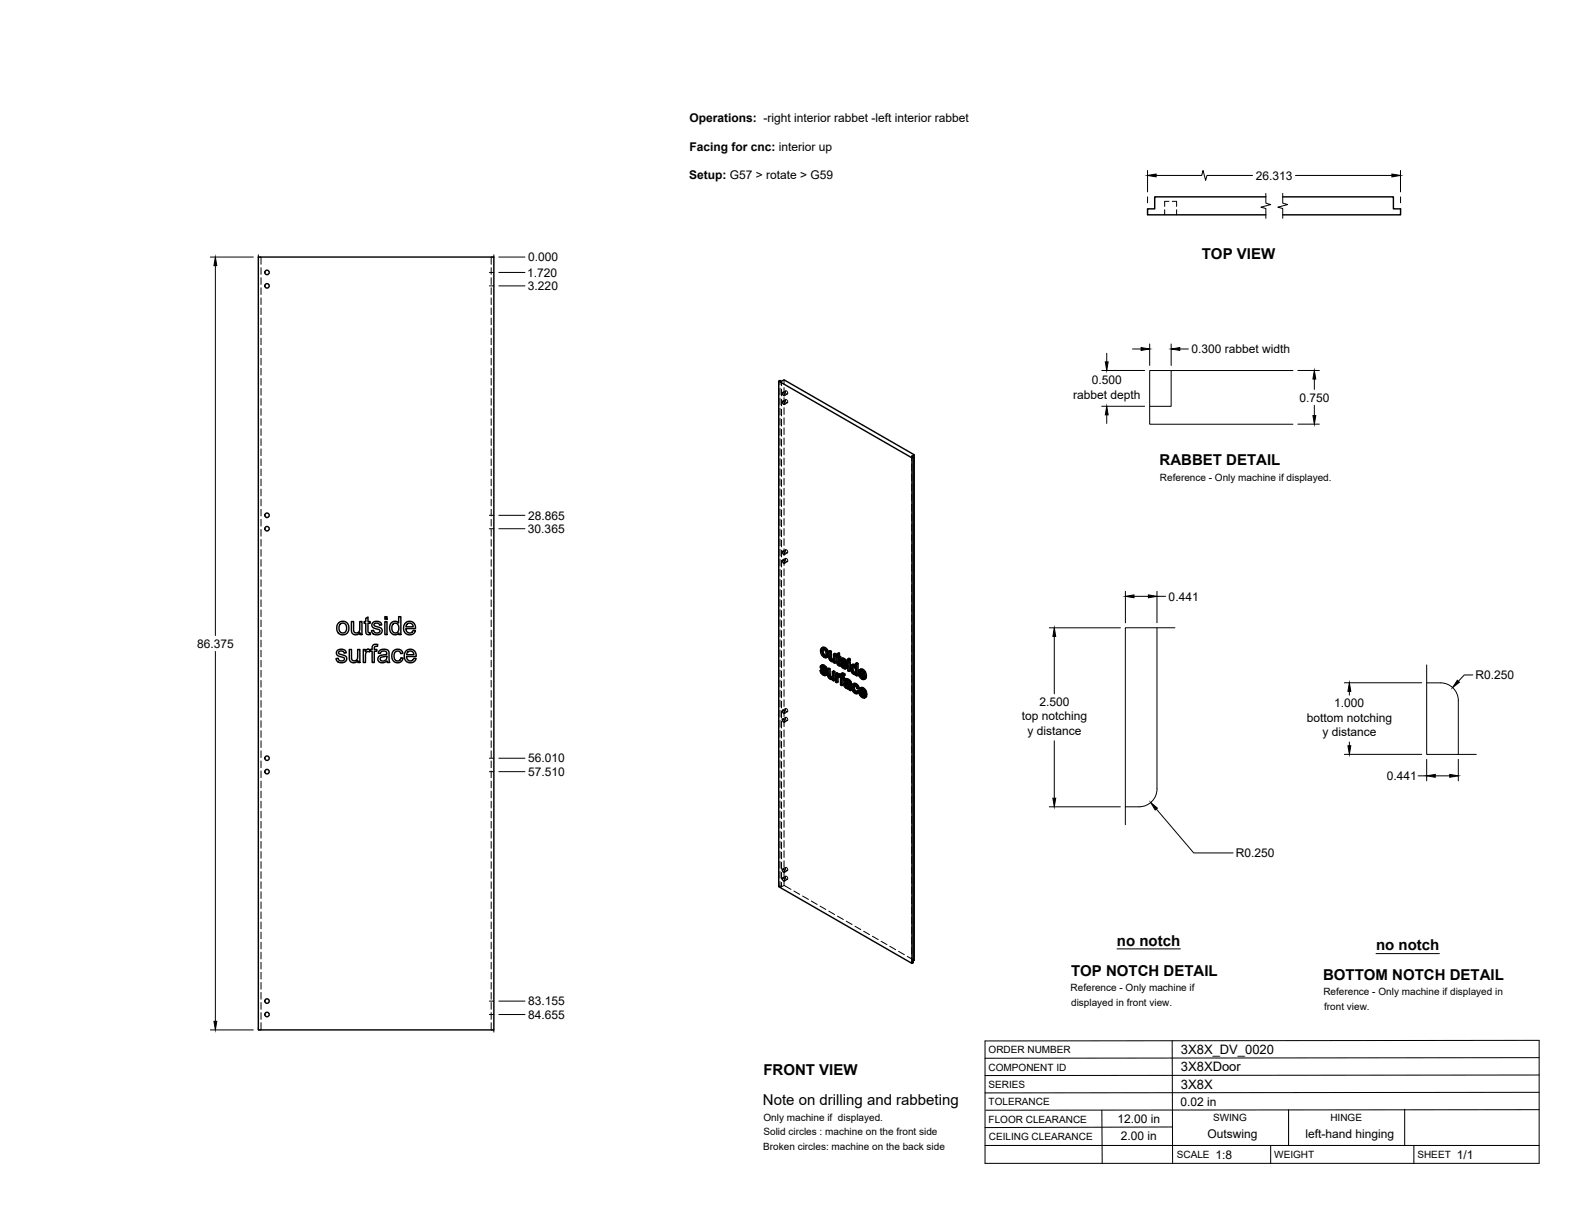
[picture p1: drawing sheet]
<svg xmlns="http://www.w3.org/2000/svg" width="559mm" height="432mm" viewBox="0 0 559 432" stroke-linecap="round" stroke-linejoin="round" font-family="sans-serif">
<!-- layer: Visible -->
<g fill="none" stroke="#000" stroke-width=".51">
<path d="M449.1 69.9h-39.4v4.2h-2.6v2.1h42M455.1 69.9h39.3v4.2h2.5v2.1h-41.8M91.7 91.2h83.5v274.2h-83.5zM276.3 135.2v179.4l47.3 27.2v-179.3M277.6 139.3l.7 .2 .1 .8-.6-.2zM277.6 142.4l.7 .2 .1 .8-.6-.2zM324 162.2l-.4 .3-47.3-27.3 .4-.2 .6 .3 .9-.5 46.2 26.6v179.3l-.4 .2M324.4 161.4l-.9 .5 .5 .3v179.4l-.4 .2M277.6 198.8l.7 .2 .1 .8-.6-.2zM277.6 195.7l.7 .1 .1 .9-.6-.2zM129.8 219.4l.8-.5v1.6h.7v.6h-.7v2.9l.2 .5h.5l.1 .6a1.14 1.14 0 0 1-1.3-.1 1.14 1.14 0 0 1-.3-1.2v-2.7h-.6v-.6h.6zM136.5 218.8h.8v.9h-.8z"/>
<path d="M119.6 230.9l.9-.5a1.7 1.7 0 0 1 2.4 1.2l-.8 .1a.96 .96 0 0 0-1-.8 .96 .96 0 0 0-.9 1l1 .4a1.55 1.55 0 0 1 1.8 1.8 2.03 2.03 0 0 1-2 1.1 2.03 2.03 0 0 1-1.8-1.5l.8-.1a1.08 1.08 0 0 0 1.1 1 1.08 1.08 0 0 0 1-1.1l-.4-.3a2.24 2.24 0 0 1-2.3-1.3zM120.2 220.9l.7-.4a2.33 2.33 0 0 1 2.9 2.8 2.33 2.33 0 0 1-3.7 1.3l-.6-1.3a2.56 2.56 0 0 1 .7-2.4zM120.6 221.5l.7-.4a1.73 1.73 0 0 1 1.7 1.8 1.73 1.73 0 0 1-1.7 1.7l-.3-.2a2.24 2.24 0 0 1-.4-2.9zM123.9 230.4h.8v2.6a1.15 1.15 0 0 0 1.2 1.5 1.15 1.15 0 0 0 1-1.6v-2.5h.8v4.7h-.7v-.7a1.65 1.65 0 0 1-2 .7 1.65 1.65 0 0 1-1.1-1.8zM124.7 220.5h.8v2.6a1.15 1.15 0 0 0 1.1 1.5 1.15 1.15 0 0 0 1-1.6v-2.5h.8v4.6h-.7v-.6a1.65 1.65 0 0 1-1.9 .7 1.65 1.65 0 0 1-1.1-1.8zM128.9 230.4h.7v.7a1.11 1.11 0 0 1 1.7-.5l.7-.2v-.4a1.31 1.31 0 0 1 .6-1.3 1.31 1.31 0 0 1 1.4 0l-.1 .6a.74 .74 0 0 0-1.1 .7v.4h.9v.7h-.9v4h-.8v-4h-.7v-.4l-.2 .6a.84 .84 0 0 0-.9-.1 .84 .84 0 0 0-.5 .8v3.1h-.8zM132.3 220.9l.8-.4a1.7 1.7 0 0 1 2.3 1.2l-.7 .1a.96 .96 0 0 0-1-.8 .96 .96 0 0 0-.9 .9l.6 .4a1.95 1.95 0 0 1 2.2 1.3 1.95 1.95 0 0 1-1.8 1.6 1.95 1.95 0 0 1-2-1.4l.7-.2a1.1 1.1 0 0 0 1.2 1 1.1 1.1 0 0 0 1-1l-.4-.3a2.21 2.21 0 0 1-2.4-1.3zM134.5 231a2.12 2.12 0 0 1 3.5 .5l.3 3.6h-.8l-.2-.6a1.76 1.76 0 0 1-1.9 .7 1.76 1.76 0 0 1-1.3-1.6v-.2a1.71 1.71 0 0 1 1.7-1l.4-.1a.72 .72 0 0 0 1-.6 .72 .72 0 0 0-.9-.7l-1 .2-.4 .7-.7-.1zM135 233.4l2.2-.7a1.3 1.3 0 0 1-.6 1.7 1.3 1.3 0 0 1-1.7-.6zM136.5 220.5h.8v4.6h-.8zM138.8 221a1.73 1.73 0 0 1 2.6 .1v-2.3h.8v6.3h-.7v-.5l-.6 .5a2.23 2.23 0 0 1-2.4-.8 2.23 2.23 0 0 1-.2-2.4zM139.6 231a1.95 1.95 0 0 1 1.9-.7 1.95 1.95 0 0 1 1.4 1.5l-.7 .1a1.29 1.29 0 0 0-1.7-.7 1.29 1.29 0 0 0-.7 1.7l.1 .7a1.18 1.18 0 0 0 1.3 .9 1.18 1.18 0 0 0 1-1.1l.8 .1-.3 .9a2.16 2.16 0 0 1-2.9 .4 2.16 2.16 0 0 1-.7-2.9z"/>
<path d="M139.6 221.3l.2-.1a1.78 1.78 0 0 1 1.7 1.1 1.78 1.78 0 0 1-.4 2l-.4 .2a1.78 1.78 0 0 1-1.7-1.2 1.78 1.78 0 0 1 .6-2zM143.8 221.1a2.14 2.14 0 0 1 2.5-.4 2.14 2.14 0 0 1 1.1 2.3h-3.4l.1 .7a1.29 1.29 0 0 0 1.3 .9 1.29 1.29 0 0 0 1.2-.9l.8 .1-.3 .6a2.32 2.32 0 0 1-3.2 .3 2.32 2.32 0 0 1-.4-3.2zM144 231a2.15 2.15 0 0 1 2.6-.4 2.15 2.15 0 0 1 1.1 2.3h-3.5l.2 .7a1.3 1.3 0 0 0 1.2 .9 1.3 1.3 0 0 0 1.2-.9l.8 .1-.3 .6a2.32 2.32 0 0 1-3.2 .3 2.32 2.32 0 0 1-.4-3.2zM144.4 221.4l.7-.3 .8 .1 .5 .5 .2 .7h-2.6zM144.7 231.4l1.2-.4a1.23 1.23 0 0 1 .9 1.3h-2.5zM291 237.9l.7 1.3 .8 .5 .5-.1M291.3 236.2l.5-.3 .7 .2 .6 .5 .4 .9-.5 .3-.1-.6M291.6 231.2v-.5a.93 .93 0 0 1 1.1 0 .93 .93 0 0 1 .4 1l-.2 1-.5 .1M291.6 237.7l-.6 .2 .4 .2M291.6 238.7l.5 .4 .4-.3M291.7 237.3l1 1 .5-.3M291.8 237.9l-.4 .2 .1 .4 .6-.1"/>
<path d="M291.8 236.6l-.3 .4 .5-.2M291.8 235.9l-.6 .4-.1 .6 1.6 2.1M291.8 232.2l.6 .6 .4-.3M291.9 238l.8 .9M292 236.7l.6 .7M292 236.3l.5 .4 .5-.2M292 236.8l.6 .8 .4 .2M292 236.8h-.5M292 230.9l-.4 .3v.4l.2 .6 .4-.3M292.1 235.9l-.8 .3M292.1 230.4l.1 1.4 .8 .8M292.1 237l-.4 .3-.2-.3"/>
<path d="M292.4 230l.8 .9 .5-.2M292.5 236.1l-.5 .2-.4-.1M292.5 236.7l.4 .5 .4-.2M292.7 239l-.2 .2-.4-.1M292.7 238.3l.3 .4 .5-.3M292.8 229.8l-.4 .2-.9-.1M292.9 237.7l.5 .6 .2 .7-.7 .7M293 238.7l.1 .5 .5-.3M293.1 239.2l-.1 .4 .5-.3M293.2 230.9l.4 1.4 .4-.3M293.4 233.1a1.7 1.7 0 0 1-2.2-1.6l-.1-1 .4-.6 .9-.3 .8 .5 .8 1.8-.1 1-.7 .4M293.6 232.3l-.2 .8 .5-.2"/>
<path d="M293.6 237.3l.5 .3 .4-.3M294.1 231.1l.4 .3 .5-.3M294.1 237.6v2.2l.5-.2M294.1 239.8l.2 .4 .4-.2M294.5 231.4v2.2l.5-.3M294.5 233.6l.2 .4 .5-.3M294.7 234l.3 .3 .5-.3M295 234.3l.4 .1M295.4 234.4l.2-.1zM295.7 234.1l-.7-.6v-2.4l-.5-.3-.4 .3v2.5l.8 1 .5 .2 .4-.1M295.7 232.1l.5 .2 .4-.2M295.8 238.6v3l.4-.3v-3l-.4-.3-.5 .3v1.8l-.3 .5 .2-.1"/>
<path d="M295.8 234.7v.4l.4 .2M295.8 234.7l-.2 .1M296.2 232.3v3l.4-.2v-3l-.4-.3-.5 .3v2.1M296.2 238.3l-.4 .3-.5-.3M296.6 233l.3 .2 .2 2.6 .7 .5 .4-.2M296.9 232.4l-.3 .2 .3 .2v-.8l.9-.3v1.1l.5 .2v.4l-.5 .3v-.4M297.3 239.3v-.4l-.4-.2-.5 .3v3l.5 .2M297.3 239.9l-.3 .2-.1 .5 .4-.2M297.3 238.9l-.5 .3-.4-.2M297.4 239.9l-.1 2.1-.4 .2v-1.6M297.4 240l.5 .2M297.4 240l-.4 .1"/>
<path d="M297.4 232v1l.4-.2M297.4 233l.4 .3 .5-.3M297.4 239.4l.4 .4M297.6 239.1l-.8 .5v-.4M297.6 235.7l.2 .1M297.8 233.7v1.4l.3 .4M297.8 231.7l-.9 .3M297.8 233.7l-.4-.3v2.1l.5-.3M297.8 239.8v.4M297.8 239.9l-.1 .4M297.8 235.8l.1 .5M297.9 239.2l.3 .3"/>
<path d="M297.9 239.2l-.8 .2M297.9 235.4l-.5 .1M298.1 235.5l.7 1.4 .8 .4 .5-.1M298.1 235.5l-.6 .1M298.1 235.5h.1M298.1 235.7l-.3 .1M298.4 233.8l.5-.3 .7 .2 .6 .6 .4 .8-.5 .3-.1-.6M298.4 239.1l.8-.3 .6 .4-.1 .4-.4 .3 .1-.4M298.6 234.4l.1-.1 .6 .1 .4 .8 .4 .2M298.7 235.3l-.6 .2 .4 .2M298.7 236.3l.5 .4 .5-.2M298.8 234.9l1 1 .5-.3"/>
<path d="M298.9 235.5l-.4 .2 .1 .4 .6-.1M298.9 234.3l-.3 .4 .5-.3M298.9 233.5l-.6 .4-.1 .6 1.6 2.1M298.9 238.8l-.6 .4-.1 .8-.4-.2 .4-.3M299 239.2l.4 .3 .4-.3M299 235.6l.8 .9M299.1 234.3l.6 .7M299.1 239.8l.5 .5v.4l-.4 .2v-.4M299.1 234l.6 .4 .4-.3M299.2 236.7l.5 .1M299.2 233.5l-.8 .3M299.3 234.6l-.5 .3-.2-.2"/>
<path d="M299.3 239.9l-.6-.3v.6l.4-.2M299.4 238.9l-.4 .3-.5-.1M299.6 233.7l-.5 .3-.4-.2M299.7 234.4l.3 .4 .4-.2M299.8 236.6l-.1 .2M299.8 235.9l.3 .4 .5-.3M300 235.3l.6 .7 .1 .6-.7 .7M300.1 236.3l.1 .5 .5-.3M300.2 236.8l-.1 .4 .5-.3M300.8 235l.4 .2 .5-.2M300.8 233.8l.4 .3 .5-.3M301.2 234.7l.5 .3v3l-.5 .2v-3"/>
<path d="M301.2 234.7l-.4 .3v3l.4 .2M301.2 234.1v.6l.5-.3v-.6l-.5-.2-.4 .2v.6l.4 .3M302.1 236l.9-.3 .6 .3M302.4 238.3l.5 .5 .4-.2M302.4 236.5l.7 .2 .5 .9-.1 1.1-.6 .1M302.5 236.5l-.3 .8M302.6 237l-.4 .3v.5l.2 .5 .4-.3M302.7 236.5l.1 1.5 .7 .7M302.7 235.7l-.5 .2a2.01 2.01 0 0 0 1.3 3.4l.1-.1M302.8 236.1l.5 .3M303.3 235.8l-.5 .3-.6-.2M303.6 235.4l.4 .3 .4-.3"/>
<path d="M303.6 239.2v.4l.4 .2M303.6 239.2l-.2 .1M304 235.7v4.1l.4-.2v-4.2l-.4-.2-.4 .2v1.5l-.3-.5 .3-.1M305.2 239.9l.6 .6 .4-.3M305.5 238.4l-.5 .2 1.5 .9-.6-1.2a.48 .48 0 0 0-.6-.2 .48 .48 0 0 0-.3 .5M305.5 238.1v.3l.8 .5M305.5 239.4l.9 .9M305.7 239.7l-.5 .2-.2-.9 1.9 1.2M305.8 237.8l.8 .9 .4-.3M306.2 237.5l-.4 .3-.9-.1M306.6 238.7l.3 1.3 .5-.2M277.6 255.2l.7 .1 .1 .9-.6-.2z"/>
<path d="M277.6 252l.7 .2 .1 .8-.6-.1zM294.3 240.2l.3 .3 .5-.2M294.6 240.5l.4 .1M295.3 240.4l-.7-.7-.1-2.4-.4-.2-.5 .2 .1 2.6 .8 1h.9M295.4 240.9v.4l.4 .3M295.4 240.9l-.2 .1M297.8 240.2l.4 .2v2.6l.5 .2M298.7 240.2l.5 .3 .4-.2M299.1 240.9v2.1l-.4 .2v-2.6l.5 .3M299.6 242.4l.6-.3 1 .3M299.7 241.1l1-.2 1.2 1 .3 2.9-.4 .2-.2-.4M299.9 242.9h.3a.74 .74 0 0 1 .7 .2 .74 .74 0 0 1 .2 .7"/>
<path d="M300 243.5l.4 .4 .4-.3M300 242.8l-.2 .3M300.1 242.1l-.7 .6 .2 .9 .8 .7h.8l.1 .5 .5 .2M300.2 242.9l-.4 .2 .1 .3 .5-.1M300.3 242.9l.2 .5 .6 .4M300.3 241.6l-.4 .1a.92 .92 0 0 1 1.3 1.1l-1.2-.4M300.3 241.6h.1M300.4 243.9l.4 .1M300.4 242.1l-.7 .2M300.5 240.8l-1 .5-.1 .2 .5 .4M300.6 241.3l.6 .4 .4-.3M300.8 244l.3-.1z"/>
<path d="M301.1 241l-.5 .3-.6-.2M301.2 241.7l.3 .4 .4-.2M301.5 242.1l.1 .4 .4-.2M301.6 242.5v2.1l.5-.3M302.5 242.8l.7-.4 .7 .3 .6 .6 .3 .9-.4 .2-.3-.9M302.6 244l.2 1 .5-.2M302.8 245l.6 .6 .4-.3M303.1 243.8l-.5 .2 .1-.4a.65 .65 0 0 1 .7-.4 .65 .65 0 0 1 .5 .8l.5 .4M303.1 243.2l.1 1.3 .8 .9M303.2 242.4l-.5 .3a2 2 0 0 0 .1 2.9l.6 .5h.7M303.4 242.9l.7 .6 .4-.2M303.8 242.6l-.4 .3-.7-.2"/>
<path d="M304 245.2l-.2 .5-.4-.1M304.7 245.4l-.6 .7 .6-.4M304.7 245.1l-.2-.1-.5 .2 .4 .3M305.4 246.5l.5 .6 .5-.3M305.6 244.9l-.4 .3 1.4 .8-.6-1.1a.48 .48 0 0 0-.5-.2 .48 .48 0 0 0-.3 .5M305.6 244.6v.3l.9 .5M305.7 245.9l.9 1M305.8 240.5l.4 .1M305.8 246.2l-.4 .3-.3-.9 2 1.1M305.9 244.3l.8 .9 .5-.2M305.9 247.1l.4 .1M306.3 244.1l-.4 .2-.9-.1"/>
<path d="M306.5 240.3l.4 .3 .5-.3M306.5 240.3l-.2 .2M306.6 246.8l.4 .4 .5-.3M306.6 246.8l-.2 .3M306.7 245.2l.4 1.4 .4-.3M306.8 240.1l-.3 .2M306.9 240l.5-.1v-.5l-.7-1.5-1-.6-.8 .4-.4 1.3 .6 1.4 1.1 .7 .5-.1 .2-.4M307 246.6l-.4 .2M307 240.1l.3 .4-.7 .5M307.1 246.6l.4-.2v-.6l-.8-1.4-.8-.5-.9 .3-.3 1.2 .4 1.3 1.2 1 .6-.2 .1-.3M307.1 246.7l.4 .2-.1 .2-.6 .5M277.6 311.5l.7 .2 .1 .8-.6-.1z"/>
<path d="M277.6 308.4l.7 .2 .1 .8-.6-.2z"/>
<circle cx="94.7" cy="96.7" r=".79"/>
<circle cx="94.7" cy="101.4" r=".79"/>
<circle cx="94.7" cy="182.8" r=".79"/>
<circle cx="94.7" cy="187.6" r=".79"/>
<circle cx="94.7" cy="273.8" r=".79"/>
<circle cx="94.7" cy="269" r=".79"/>
<circle cx="94.7" cy="359.9" r=".79"/>
<circle cx="94.7" cy="355.2" r=".79"/>
</g>
<!-- layer: Hidden -->
<g fill="none" stroke="#000" stroke-width=".35">
<path d="M413.2 74.4v1.8M414.7 71.4h-1.5v1.8M415.9 71.4h1.5v1.8M417.4 74.4v1.8M92.6 91.2v2.6M92.6 95v2.3M92.6 98.5v2.4M174.3 91.2v2.6M174.3 95v2.3M174.3 98.5v2.4M92.6 102.1v2.4M92.6 105.7v2.4"/>
<path d="M92.6 109.3v2.3M92.6 112.8v2.4M92.6 116.4v2.4M92.6 120v2.3M174.3 102.1v2.4M174.3 105.7v2.4M174.3 109.3v2.3M174.3 112.8v2.4M174.3 116.4v2.4M174.3 120v2.3M92.6 123.5v2.4M92.6 127.1v2.4"/>
<path d="M92.6 130.7v2.4M92.6 134.3v2.3M92.6 137.8v2.4M174.3 123.5v2.4M174.3 127.1v2.4M174.3 130.7v2.4M174.3 134.3v2.3M174.3 137.8v2.4M276.7 135v1.5M276.7 137.8v2.3M277.3 135.3v1.6M277.3 138v2.4"/>
<path d="M278.2 134.8v1.5M278.2 137.5v2.4M278.7 138.7a.58 .58 0 0 1 .7 .3 .58 .58 0 0 1-.3 .8l-.4-.5zM278.7 138.7l-1 .6M279.4 139.8l-1.1 .6M92.6 141.4v2.4M92.6 145v2.4M92.6 148.5v2.4M92.6 152.1v2.4M92.6 155.7v2.4M92.6 159.3v2.3M174.3 141.4v2.4"/>
<path d="M174.3 145v2.4M174.3 148.5v2.4M174.3 152.1v2.4M174.3 155.7v2.4M174.3 159.3v2.3M276.7 141.3v2.4M276.7 144.9v2.4M276.7 148.5v2.3M276.7 152v2.4M276.7 155.6v2.4M276.7 159.2v2.4M277.3 141.6v2.4"/>
<path d="M277.3 145.2v2.4M277.3 148.8v2.4M277.3 152.3v2.4M277.3 155.9v2.4M277.3 159.5v2.4M278.2 141.1v2.4M278.2 144.7v2.4M278.2 148.3v2.3M278.2 151.8v2.4M278.2 155.4v2.4M278.2 159v2.4M278.7 141.8a.58 .58 0 0 1 .7 .4 .58 .58 0 0 1-.3 .7l-.4-.5z"/>
<path d="M278.7 141.8l-1 .6M279.4 142.9l-1.1 .6M92.6 162.8v2.4M92.6 166.4v2.4M92.6 170v2.4M92.6 173.5v2.4M92.6 177.1v2.4M174.3 162.8v2.4M174.3 166.4v2.4M174.3 170v2.4M174.3 173.5v2.4M174.3 177.1v2.4"/>
<path d="M276.7 162.8v2.3M276.7 166.3v2.4M276.7 169.9v2.4M276.7 173.5v2.4M276.7 177v2.4M277.3 163v2.4M277.3 166.6v2.4M277.3 170.2v2.4M277.3 173.8v2.3M277.3 177.3v2.4M278.2 162.5v2.4M278.2 166.1v2.4"/>
<path d="M278.2 169.7v2.4M278.2 173.2v2.4M278.2 176.8v2.4M323.5 161.9v1.5M323.5 164.7v2.3M323.5 168.2v2.4M323.5 171.8v2.4M323.5 175.4v2.3M323.5 178.9v2.4M92.6 180.7v2.4M92.6 184.3v2.3M92.6 187.8v2.4"/>
<path d="M92.6 191.4v2.4M92.6 195v2.4M92.6 198.5v2.4M174.3 180.7v2.4M174.3 184.3v2.3M174.3 187.8v2.4M174.3 191.4v2.4M174.3 195v2.4M174.3 198.5v2.4M276.7 180.6v2.4M276.7 184.2v2.4M276.7 187.7v2.4"/>
<path d="M276.7 191.3v2.4M276.7 194.9v2.4M276.7 198.5v2.4M277.3 180.9v2.4M277.3 184.5v2.4M277.3 188.1v2.3M277.3 191.6v2.4M277.3 195.2v2.4M277.3 198.8v2.4M278.2 180.4v2.4M278.2 184v2.4M278.2 187.5v2.4"/>
<path d="M278.2 191.1v2.4M278.2 194.7v2.4M278.2 198.3v2.3M278.7 198.2a.58 .58 0 0 1 .7 .3 .58 .58 0 0 1-.3 .8l-.4-.5zM278.7 195.1a.58 .58 0 0 1 .7 .3 .58 .58 0 0 1-.3 .8l-.4-.5zM278.7 198.2l-1 .5M278.7 195.1l-1 .5M279.4 199.3l-1.1 .5M279.4 196.2l-1.1 .5M323.5 182.5v2.4M323.5 186.1v2.4M323.5 189.7v2.3"/>
<path d="M323.5 193.2v2.4M323.5 196.8v2.4M92.6 202.1v2.4M92.6 205.7v2.4M92.6 209.3v2.3M92.6 212.8v2.4M92.6 216.4v2.4M92.6 220v2.4M174.3 202.1v2.4M174.3 205.7v2.4M174.3 209.3v2.3M174.3 212.8v2.4"/>
<path d="M174.3 216.4v2.4M174.3 220v2.4M276.7 202v2.4M276.7 205.6v2.4M276.7 209.2v2.4M276.7 212.7v2.4M276.7 216.3v2.4M276.7 219.9v2.4M277.3 202.4v2.3M277.3 205.9v2.4M277.3 209.5v2.4M277.3 213.1v2.4"/>
<path d="M277.3 216.6v2.4M278.2 201.8v2.4M278.2 205.4v2.4M278.2 209v2.3M278.2 212.6v2.3M278.2 216.1v2.4M278.2 219.7v2.4M323.5 200.4v2.4M323.5 203.9v2.4M323.5 207.5v2.4M323.5 211.1v2.4M323.5 214.7v2.3"/>
<path d="M323.5 218.2v2.4M92.6 223.6v2.3M92.6 227.1v2.4M92.6 230.7v2.4M92.6 234.3v2.3M92.6 237.8v2.4M174.3 223.6v2.3M174.3 227.1v2.4M174.3 230.7v2.4M174.3 234.3v2.3M174.3 237.8v2.4M276.7 223.5v2.3"/>
<path d="M276.7 227v2.4M276.7 230.6v2.4M276.7 234.2v2.4M276.7 237.8v2.3M277.3 220.2v2.4M277.3 223.8v2.4M277.3 227.4v2.3M277.3 230.9v2.4M277.3 234.5v2.4M277.3 238.1v2.4M278.2 223.3v2.3M278.2 226.8v2.4"/>
<path d="M278.2 230.4v2.4M278.2 234v2.4M278.2 237.6v2.3M291.4 237.7l.4 .9M291.5 236.4l-.5 .2M291.6 236.1l-.5 .2M291.6 230.7l-.5 .2M291.6 237.7l.3 .3M291.6 236.9l-.5 .2M291.7 235.9l-.2 .8 .7 .9a1.11 1.11 0 0 1 .9 1.3h-.4l.4-.2M291.8 238.6l.7 .7 .8 .1M291.8 238.6l-.5 .2"/>
<path d="M291.9 237.8l-.1 .1M291.9 237.3l-.5 .3M291.9 232l.9 .9 .9 .1M291.9 232l-.4 .3M291.9 236.6h-.1M292 229.7l-.4 .8 .3 1.5M292 236.4l-.5 .3M292.1 236.4l-.5 .2M292.2 230.2l-.1 .2M292.2 230.2l.8 .2 .5 .9v.9l-.5 .4M292.2 230.2l-.4 .2M292.5 236.5l-.5 .2a.33 .33 0 0 1 .2-.4 .33 .33 0 0 1 .4 .3l.5 .7 .4 .2"/>
<path d="M292.5 239.3l-.4 .2M292.6 237.4l.3 .3M292.8 230.2l-.4 .3M292.8 232.9l-.4 .3M292.9 236.9l-.5 .2M293 239l-.4 .2M293 238.4l-.5 .2M293.1 237.3l-.5 .3M293.1 239.5l-.5 .2M293.3 230.8l-.4 .3M293.3 232.5l-.4 .3M293.4 233.1l-.4 .3"/>
<path d="M293.6 231.8l-.5 .3M294.1 237.1l.2 2.8 .7 .8 .8-.1v.5l.4 .2M294.1 239.4l-.4 .3M294.3 239.9l-.5 .3M294.5 230.8l.2 3 1 .7 .5-.1v.4l.4 .3M294.6 233.2l-.5 .3M294.7 233.7l-.5 .2M295 234.1l-.5 .2M295.4 234.4l-.4 .3M295.8 238l-.1 2.1-.4 .3M296 234.1l-.4 .3M296.1 234l-.5 .3 .3-.2"/>
<path d="M296.2 231.8v2l-.5 .3M296.2 234.4l-.4 .3 .3-.2M296.2 234.8l-.4 .3M296.9 238.7v3l.4 .3M297.1 232.3l-.2 .1M297.3 239.4l-.5 .2M297.4 231.8v.7l-.3-.2v.4l.3 .2 .1 2.4 .8 .8-.2-.6M297.4 232.5l-.8 .5v-.4M297.4 232.9l-.5 .3M297.4 239.8l-.1 .1M297.5 235.3l-.5 .2M297.5 239.2l-.2 .1"/>
<path d="M297.5 239.7l-.4 .2M297.6 239.6l-.5 .3M297.6 235.6l-.4 .3M297.8 239.7l-.4 .2 .3-.3 .5 .4 .1-.3 .4 .4v2.6l.4 .3M297.8 233.2l-.4 .2M298 235.9l-.4 .3M298.3 233.4l-.5-.2v.5M298.3 239.6l-.5 .2M298.3 239.5h-.1M298.3 239.9l-.5 .3 .4-.2M298.3 239.7l-.5 .2M298.3 235.6l-.2 .1"/>
<path d="M298.3 236.1h-.1M298.5 235.3l.4 .9M298.6 234l-.4 .3M298.7 239.7l-.5 .3M298.7 233.7l-.5 .2M298.7 235.3l.3 .3M298.7 234.5l-.4 .2M298.7 239l-.4 .2M298.8 233.6l-.2 .7 .7 .9a1.13 1.13 0 0 1 .9 1.3h-.4l.4-.2M298.9 238.8l-.2 .9-.5-.2M298.9 236.2l.9 .8h.7M298.9 236.2l-.5 .3"/>
<path d="M299 235.4l-.1 .1M299 234.9l-.5 .3M299 234.2l-.1 .1M299.1 234.3a.33 .33 0 0 1 .2-.4 .33 .33 0 0 1 .4 .3l.5 .8 .4 .1M299.1 234l-.4 .3M299.2 234l-.5 .3M299.2 239.4l-.5 .2M299.5 239.4l-.5 .3M299.6 234.1l-.5 .3M299.7 236.9l-.5 .2M299.7 235l.3 .3M299.7 239.6l-.5-.2-.1 .4"/>
<path d="M300 234.5l-.4 .2M300.1 236.6l-.4 .2 .4-.2M300.1 236l-.4 .2M300.2 235l-.5 .2M300.2 237.1l-.5 .2M301.2 234.7v3l.5 .3M301.2 233.6v.5l.5 .3M301.2 237.7l-.4 .3M301.2 234.1l-.4 .3M302.2 236.8l-.5 .2M302.3 236l-.4 .3M302.3 237.7l-.4 .2"/>
<path d="M302.5 235.8l-.3 .5v1a1.46 1.46 0 0 0 1.8 1.7v.3l.4 .3M302.7 238.5l-.4 .2M302.8 236.3l-.1 .2M302.8 236.3l.7 .1 .5 .9v1.1l-.5 .3M302.8 236.3l-.3 .2M302.9 236.2l-.5 .3M303.3 239l-.4 .2M303.3 236.3l-.4 .2M303.7 236.2l-.1 .1M303.8 238.6l-.4 .2M303.8 236.9l-.4 .2M304 235.2v1.4l-.4-.6"/>
<path d="M304 236.6l-.4 .3M304 239.3l-.4 .3M304 239l-.4 .2M304 237.9l-.4 .2M305 238.4l-.5 .3M305.3 239.7l-.4 .3M305.3 237.4l-.3 .7 .3 1.6 .9 1 .9 .1M305.4 238.8l-.4 .2M305.5 239.4l-.1-.6 2 1.1M305.7 237.9l-.2 .2M305.7 237.9l.8 .3 .4 1-.6-.3M305.7 237.9l-.5 .2"/>
<path d="M306.2 237.9l-.4 .3M306.7 238.5l-.4 .3M306.9 239.2l-.4 .3M323.5 221.8v2.4M323.5 225.4v2.4M323.5 228.9v2.4M323.5 232.5v2.4M323.5 236.1v2.4M323.5 239.6v2.4M92.6 241.4v2.4M92.6 245v2.4M92.6 248.6v2.3"/>
<path d="M92.6 252.1v2.4M92.6 255.7v2.4M92.6 259.3v2.3M174.3 241.4v2.4M174.3 245v2.4M174.3 248.6v2.3M174.3 252.1v2.4M174.3 255.7v2.4M174.3 259.3v2.3M276.7 241.3v2.4M276.7 244.9v2.4M276.7 248.5v2.3"/>
<path d="M276.7 252.1v2.3M276.7 255.6v2.4M276.7 259.2v2.4M277.3 241.6v2.4M277.3 245.2v2.4M277.3 248.8v2.4M277.3 252.3v2.4M277.3 255.9v2.4M277.3 259.5v2.4M278.2 241.1v2.4M278.2 244.7v2.4M278.2 248.3v2.4"/>
<path d="M278.2 251.8v2.4M278.2 255.4v2.4M278.2 259v2.4M278.7 254.6a.56 .56 0 0 1 .7 .3 .56 .56 0 0 1-.3 .7l-.4-.5zM278.7 251.5a.58 .58 0 0 1 .7 .3 .58 .58 0 0 1-.3 .7l-.4-.5zM278.7 254.5l-1 .6M278.7 251.4l-1 .6M279.4 255.6l-1.1 .6M279.4 252.5l-1.1 .6M294.6 240.3l-.5 .3M295 240.7l-.5 .2M295.4 240.4l-.2 .1"/>
<path d="M295.6 240.3l-.5 .3M295.7 240.2l-.4 .3M295.8 241.1l-.4 .2M295.8 240.6l-.4 .3M296.9 241.7l-.5 .3M298.7 242.7l-.5 .3M298.7 240.1l-.5 .3M299.1 240.4l-.4 .2M299.6 240.7l-.5-.3v.5M299.8 242.6l-.4 .2M299.9 241.3l-.5 .2M299.9 242.3l-.5 .2"/>
<path d="M300 242.1l-.2 .7 .2 .6 .9 .7h.8l.1 .4M300 243.4l-.4 .2M300.1 240.9l-.5 .2M300.1 240.9l-.2 .4 .4 .3a.81 .81 0 0 1 1-.1 .81 .81 0 0 1 .3 .9h-.4M300.2 242.9l.3-.3a.86 .86 0 0 1 1.1 1l-.5 .2M300.5 242.6l-.5 .3 .4-.2M300.5 241.3l-.4 .2M300.7 244l-.5 .2M301 241.4l-.5 .3M301.2 244.2l-.5 .2M301.4 243.7l-.4 .3M301.5 241.9l-.4 .2"/>
<path d="M301.6 243.6l-.5 .3 .2-.1M301.6 242.9l-.4 .3M301.6 242.5l-.4 .3M301.6 242.4l-.4 .3M301.7 244.1l-.5 .2M301.8 244.5l.4 .3M301.8 244.5l-.5 .3M302.6 243.5l-.4 .3M302.8 242.7l-.5 .3M302.9 244.9l-.4 .2M303 242.5l-.4 .8 .3 1.6 .8 .8 .8 .2M303.1 243.2a.78 .78 0 0 1 1-.1 .78 .78 0 0 1 .3 .9l.4 .2"/>
<path d="M303.3 243l-.5 .3M303.8 245.7l-.4 .3M303.8 243l-.4 .3M304 245.4h.2M304.2 243.4l-.5 .3M304.2 245.4l-.4 .3M304.4 244l-.4 .2M304.5 245l-.3 .4M304.7 245.1l.2 .2-.2 .4M304.9 245.3l-.2 .1M305.1 245l-.4 .2M305.5 244l-.4 .8 .4 1.5 .9 .9 .8 .2"/>
<path d="M305.5 246.3l-.5 .2M305.6 245.3l-.5 .3M305.7 245.9l-.1-.6 1.9 1.1M305.8 244.4l-.2 .2M305.8 244.4l.9 .4 .3 1-.5-.4M305.8 244.4l-.4 .3M306.2 240.7l-.4 .2M306.3 244.5l-.4 .3M306.4 247.2l-.5 .3M306.4 240.3h.2M306.6 246.9h.2M306.7 240.3l-.4 .2 .3-.2"/>
<path d="M306.8 246.9l-.4 .2M306.9 245.1l-.5 .3M306.9 240l-.1 .1M307 240.8l-.5 .3M307 240.1l-.4 .2M307 245.8l-.4 .2M307 246.6h.1M307.1 247.4l-.4 .3M307.1 246.7l-.3 .2M323.5 243.2v2.4M323.5 246.8v2.4M323.5 250.4v2.4"/>
<path d="M323.5 254v2.3M323.5 257.5v2.4M92.6 262.8v2.4M92.6 266.4v2.4M92.6 270v2.4M92.6 273.6v2.3M92.6 277.1v2.4M174.3 262.8v2.4M174.3 266.4v2.4M174.3 270v2.4M174.3 273.6v2.3M174.3 277.1v2.4"/>
<path d="M276.7 262.8v2.3M276.7 266.3v2.4M276.7 269.9v2.4M276.7 273.5v2.4M276.7 277.1v2.3M277.3 263.1v2.4M277.3 266.6v2.4M277.3 270.2v2.4M277.3 273.8v2.4M277.3 277.4v2.3M278.2 262.6v2.3M278.2 266.1v2.4"/>
<path d="M278.2 269.7v2.4M278.2 273.3v2.4M278.2 276.8v2.4M323.5 261.1v2.4M323.5 264.7v2.3M323.5 268.2v2.4M323.5 271.8v2.4M323.5 275.4v2.4M323.5 279v2.3M92.6 280.7v2.4M92.6 284.3v2.4M92.6 287.8v2.4"/>
<path d="M92.6 291.4v2.4M92.6 295v2.4M92.6 298.6v2.3M174.3 280.7v2.4M174.3 284.3v2.4M174.3 287.8v2.4M174.3 291.4v2.4M174.3 295v2.4M174.3 298.6v2.3M276.7 280.6v2.4M276.7 284.2v2.4M276.7 287.8v2.4"/>
<path d="M276.7 291.3v2.4M276.7 294.9v2.4M276.7 298.5v2.4M277.3 280.9v2.4M277.3 284.5v2.4M277.3 288.1v2.3M277.3 291.7v2.3M277.3 295.2v2.4M277.3 298.8v2.4M278.2 280.4v2.4M278.2 284v2.4M278.2 287.5v2.4"/>
<path d="M278.2 291.1v2.4M278.2 294.7v2.4M278.2 298.3v2.4M323.5 282.5v2.4M323.5 286.1v2.4M323.5 289.7v2.4M323.5 293.2v2.4M323.5 296.8v2.4M92.6 302.1v2.4M92.6 305.7v2.4M92.6 309.3v2.4M92.6 312.8v2.4"/>
<path d="M92.6 316.4v2.4M92.6 320v2.4M174.3 302.1v2.4M174.3 305.7v2.4M174.3 309.3v2.4M174.3 312.8v2.4M174.3 316.4v2.4M174.3 320v2.4M276.7 314.3l.6 .4M276.7 302v2.4M276.7 305.6v2.4M276.7 309.2v2.4"/>
<path d="M276.7 312.8v1.5M276.7 314.3l-.4 .3M277.3 302.4v2.3M277.3 305.9v2.4M277.3 309.5v2.4M277.3 313.1v1.6M278.2 312.6v1.5l2.4 1.5M278.2 301.8v2.4M278.2 305.4v2.4M278.2 309v2.4M278.2 314.1l-.9 .6M278.7 311a.56 .56 0 0 1 .7 .3 .56 .56 0 0 1-.3 .7l-.4-.5z"/>
<path d="M278.7 307.8a.56 .56 0 0 1 .7 .4 .56 .56 0 0 1-.3 .7l-.4-.5zM278.7 310.9l-1 .6M278.7 307.8l-1 .6M279.4 312l-1.1 .6M279.4 308.9l-1.1 .6M281.7 316.1l2 1.2M284.8 317.9l2 1.2M287.8 319.7l2.1 1.2M323.5 300.4v2.4M323.5 304v2.3M323.5 307.5v2.4M323.5 311.1v2.4"/>
<path d="M323.5 314.7v2.4M323.5 318.2v2.4M92.6 323.6v2.3M92.6 327.1v2.4M92.6 330.7v2.4M92.6 334.3v2.4M92.6 337.8v2.4M174.3 323.6v2.3M174.3 327.1v2.4M174.3 330.7v2.4M174.3 334.3v2.4M174.3 337.8v2.4"/>
<path d="M291 321.5l2 1.2M294 323.3l2.1 1.2M297.1 325.1l2.1 1.1M300.2 326.8l2.1 1.2M303.3 328.6l2.1 1.2M306.4 330.4l2.1 1.2M309.5 332.2l2.1 1.2M312.6 334l2.1 1.2M315.7 335.7l2.1 1.3M318.8 337.5l2.1 1.2M321.9 339.3l2.5 1.4M323.5 321.8v2.4"/>
<path d="M323.5 325.4v2.4M323.5 329v2.3M323.5 332.5v2.4M323.5 336.1v2.4M323.5 339.7v1.5M92.6 341.4v2.4M92.6 345v2.4M92.6 348.6v2.3M92.6 352.1v2.4M92.6 355.7v2.4M92.6 359.3v2.4M174.3 341.4v2.4"/>
<path d="M174.3 345v2.4M174.3 348.6v2.3M174.3 352.1v2.4M174.3 355.7v2.4M174.3 359.3v2.4M323.5 341.2l.5 .4M324 340.9l-.5 .3M92.6 362.9v2.5M174.3 362.9v2.5"/>
</g>
<!-- layer: Reference -->
<g fill="none" stroke="#000" stroke-width=".35">
<path d="M407.1 69.9v2.1M407.1 74.1v2.1M496.9 69.9v2.1M496.9 74.1v2.1M91.7 90.4v.8h.8M173.6 96.7h1.6M175.2 90.4v.8h-.8M173.6 101.4h1.6M415.5 131.5v12.7h-7.6M458.7 131.5h-50.8v19h50.8M173.6 182.8h1.6M173.6 187.6h1.6"/>
<path d="M410.5 222.7v57.2a6.4 6.4 0 0 1-6.4 6.4h-4.8M416.9 222.7h-17.6v69.9M506.2 235.9v31.8h17.6M506.2 242.3a13 13 0 0 1 7.8 .7 6.3 6.3 0 0 1 3.4 5.6v19.1M173.6 269h1.6M173.6 273.8h1.6M173.6 360h1.6M173.6 355.2h1.6M91.7 364.6v.8h.8M174.4 365.4h.8v.8"/>
</g>
<!-- layer: Hidden Narrow -->
<path d="M292.5 237.9l-.4 .3M294.1 239l-.5 .2M294.5 232.7l-.4 .3M295.8 239.7l-.5 .2M296.2 233.4l-.5 .3M297.4 234.6l-.5 .3M298.7 239.4l-.5 .3M299.1 239.7h.1M299.7 235.5l-.5 .3M300.9 242.7l-.4 .3M301.6 243.1l-.4 .3" fill="none" stroke="#000" stroke-width=".35"/>
<!-- layer: Visible Narrow -->
<path d="M292.5 237.4l-.4 .2M294.5 239l-.4 .3M295 232.8l-.5 .2M297.8 234.9l-.4 .3M299.1 239.7l-.4 .3M299.7 235l-.5 .2M300.8 242.3l-.4 .2M302.1 242.7l-.5 .3M302.1 243.4l-.5 .3" fill="none" stroke="#000" stroke-width=".35"/>
<!-- layer: Titleblock -->
<g fill="none" stroke="#000" stroke-width=".36">
<path d="M349.5 369.3l196.6-.2v43.7h-196.6zM415.9 369.3l.1 43.5M546.1 375.3l-196.6 .2M390.9 393.9l.2 18.9M416 399.9l-66.5 .2M457.2 393.7v12.7M498.4 393.6v12.7M546.1 393.7l-196.3 .2M546.1 387.6l-196.6 .2M546.1 381.4l-196.6 .2M349.5 406.4h196.6M450.8 406.4v6.4"/>
<path d="M501.6 406.4v6.4"/>
</g>
<!-- layer: FD_Dimensions -->
<g fill="none" stroke="#000" stroke-width=".35">
<path d="M407.1 60.5v7.6M410.2 62.3h16.2l.4-1.8 1 3.5 .4-1.7h16.2M459.6 62.3h34.2M496.9 60.5v7.6M74.6 91.2h15.3M76.4 94.3v131.2M177 91.2h9.2M177 96.7h9.2M177 101.4h9.2M390.9 131.4h15.2M392.7 125.3v3.1M401.8 123.8h3.1"/>
<path d="M407.9 122v7.7M415.5 122v7.7M418.6 123.8h3M460.5 131.4h7.6M466.3 134.5v3.7M390.9 144.1h15.2M392.7 147.2v3M460.5 150.5h7.6M466.3 143.8v3.6M177 182.8h9.2M177 187.6h9.2M399.3 209.8v11.2"/>
<path d="M402.3 211.6h5.1M410.5 209.8v11.2M410.5 211.6h3M76.4 231.1v131.3M372.3 222.8h25.2M374.1 225.8v20.4M522.6 239.5h-3.1l-2.1 2.2M477 242.3h27.4M478.7 245.3v1.3M177 269h9.2M177 273.8h9.2M374.1 262.8v20.4"/>
<path d="M477 267.7h27.4M478.7 263.3v1.3M503.1 275.3h3.1M506.2 269.4v7.7M509.2 275.3h5.1M517.4 269.4v7.7M372.3 286.3h25.2M410.3 287l13.2 15.6h14M177 355.2h9.2M177 360h9.2M74.6 365.4h15.3"/>
</g>
<g fill="#000" stroke="#000" stroke-width=".35">
<path d="M407.1 62.3l3.1-.6v1.1zM493.8 61.7l3.1 .6-3.1 .5zM76.4 91.2l.5 3.1h-1zM392.2 128.4h1l-.5 3zM404.9 123.3l3 .5-3 .5zM415.5 123.8l3.1-.5v1zM466.3 131.4l.5 3.1h-1zM392.7 144.1l.5 3.1h-1zM465.8 147.4h1l-.5 3.1zM399.3 211.6l3-.5v1zM407.4 211.1l3.1 .5-3.1 .5zM374.1 222.8l.5 3h-1.1z"/>
<path d="M478.7 242.3l.6 3h-1.1zM517.1 241.4l.7 .7-2.4 1.8zM478.2 264.6h1.1l-.6 3.1zM506.2 275.3l3-.5v1zM514.3 274.8l3.1 .5-3.1 .5zM373.5 283.2h1.1l-.5 3.1zM408.3 284.7l2.3 2-.7 .7zM75.9 362.4h1l-.5 3z"/>
</g>
<!-- layer: Break Lines -->
<path d="M449.1 68.6v3.5l1.7 .5-3.4 .9 1.7 .5v3.5M455.1 68.6v3.5l1.8 .5-3.6 .9 1.8 .5v3.5" fill="none" stroke="#000" stroke-width=".35"/>
<!-- layer: Notes -->
<path d="M396.3 336.7h22.5M488.2 338.3h22.5" fill="none" stroke="#000" stroke-width=".35"/>
<g font-size="5.3">
<text x="426.4" y="92.1">TOP VIEW</text>
<text x="411.4" y="165.1">RABBET DETAIL</text>
<text x="396.3" y="335.5">no notch</text>
<text x="488.2" y="337.2">no notch</text>
<text x="380" y="346.1">TOP NOTCH DETAIL</text>
<text x="469.4" y="347.5">BOTTOM NOTCH DETAIL</text>
<text x="270.9" y="381.4">FRONT VIEW</text>
<text x="270.7" y="392.2">Note on drilling and rabbeting</text>
</g>
<g font-size="4.6">
<text x="419" y="373.8">3X8X_DV_0020</text>
<text x="419" y="380.1">3X8XDoor</text>
<text x="419" y="386.2">3X8X</text>
</g>
<g font-size="4.3">
<text x="244.6" y="43.2">Operations: -right interior rabbet -left interior rabbet</text>
<text x="244.6" y="53.4">Facing for cnc: interior up</text>
<text x="244.5" y="63.6">Setup: G57 &gt; rotate &gt; G59</text>
<text x="445.5" y="63.7">26.313</text>
<text x="187.3" y="92.7">0.000</text>
<text x="187" y="98.1">1.720</text>
<text x="187.3" y="102.9">3.220</text>
<text x="422.7" y="125.3">0.300 rabbet width</text>
<text x="387.3" y="136.4">0.500</text>
<text x="380.7" y="141.5">rabbet depth</text>
<text x="461" y="142.5">0.750</text>
<text x="187.4" y="184.3">28.865</text>
<text x="187.3" y="189.1">30.365</text>
<text x="414.6" y="213.1">0.441</text>
<text x="69.9" y="229.8">86.375</text>
<text x="523.5" y="241">R0.250</text>
<text x="368.8" y="250.5">2.500</text>
<text x="473.3" y="251">1.000</text>
<text x="362.6" y="255.6">top notching</text>
<text x="463.6" y="256">bottom notching</text>
<text x="364.5" y="260.7">y distance</text>
<text x="469.2" y="261.1">y distance</text>
<text x="187.3" y="270.5">56.010</text>
<text x="187.3" y="275.3">57.510</text>
<text x="492" y="276.8">0.441</text>
<text x="438.4" y="304.1">R0.250</text>
<text x="187.3" y="356.7">83.155</text>
<text x="187.3" y="361.5">84.655</text>
<text x="418.8" y="392.4">0.02 in</text>
<text x="396.5" y="398.3">12.00 in</text>
<text x="397.7" y="404.3">2.00 in</text>
<text x="428.4" y="403.6">Outswing</text>
<text x="463.1" y="403.8">left-hand hinging</text>
<text x="431.3" y="411.1">1:8</text>
<text x="516.9" y="411.1">1/1</text>
</g>
<g font-size="3.5">
<text x="411.5" y="170.7">Reference - Only machine if displayed.</text>
<text x="379.9" y="351.7">Reference - Only machine if</text>
<text x="469.5" y="353.1">Reference - Only machine if displayed in</text>
<text x="380" y="356.8">displayed in front view.</text>
<text x="469.8" y="358.2">front view.</text>
<text x="350.8" y="373.6">ORDER NUMBER</text>
<text x="350.8" y="379.9">COMPONENT ID</text>
<text x="350.8" y="386.1">SERIES</text>
<text x="350.8" y="392.2">TOLERANCE</text>
<text x="270.9" y="397.7">Only machine if displayed.</text>
<text x="350.8" y="398.4">FLOOR CLEARANCE</text>
<text x="430.4" y="397.8">SWING</text>
<text x="472" y="397.7">HINGE</text>
<text x="270.8" y="407.9">Broken circles: machine on the back side</text>
<text x="270.9" y="402.8">Solid circles : machine on the front side</text>
<text x="350.8" y="404.4">CEILING CLEARANCE</text>
<text x="417.5" y="410.9">SCALE</text>
<text x="452.1" y="410.9">WEIGHT</text>
<text x="502.9" y="410.9">SHEET</text>
</g>
</svg>
